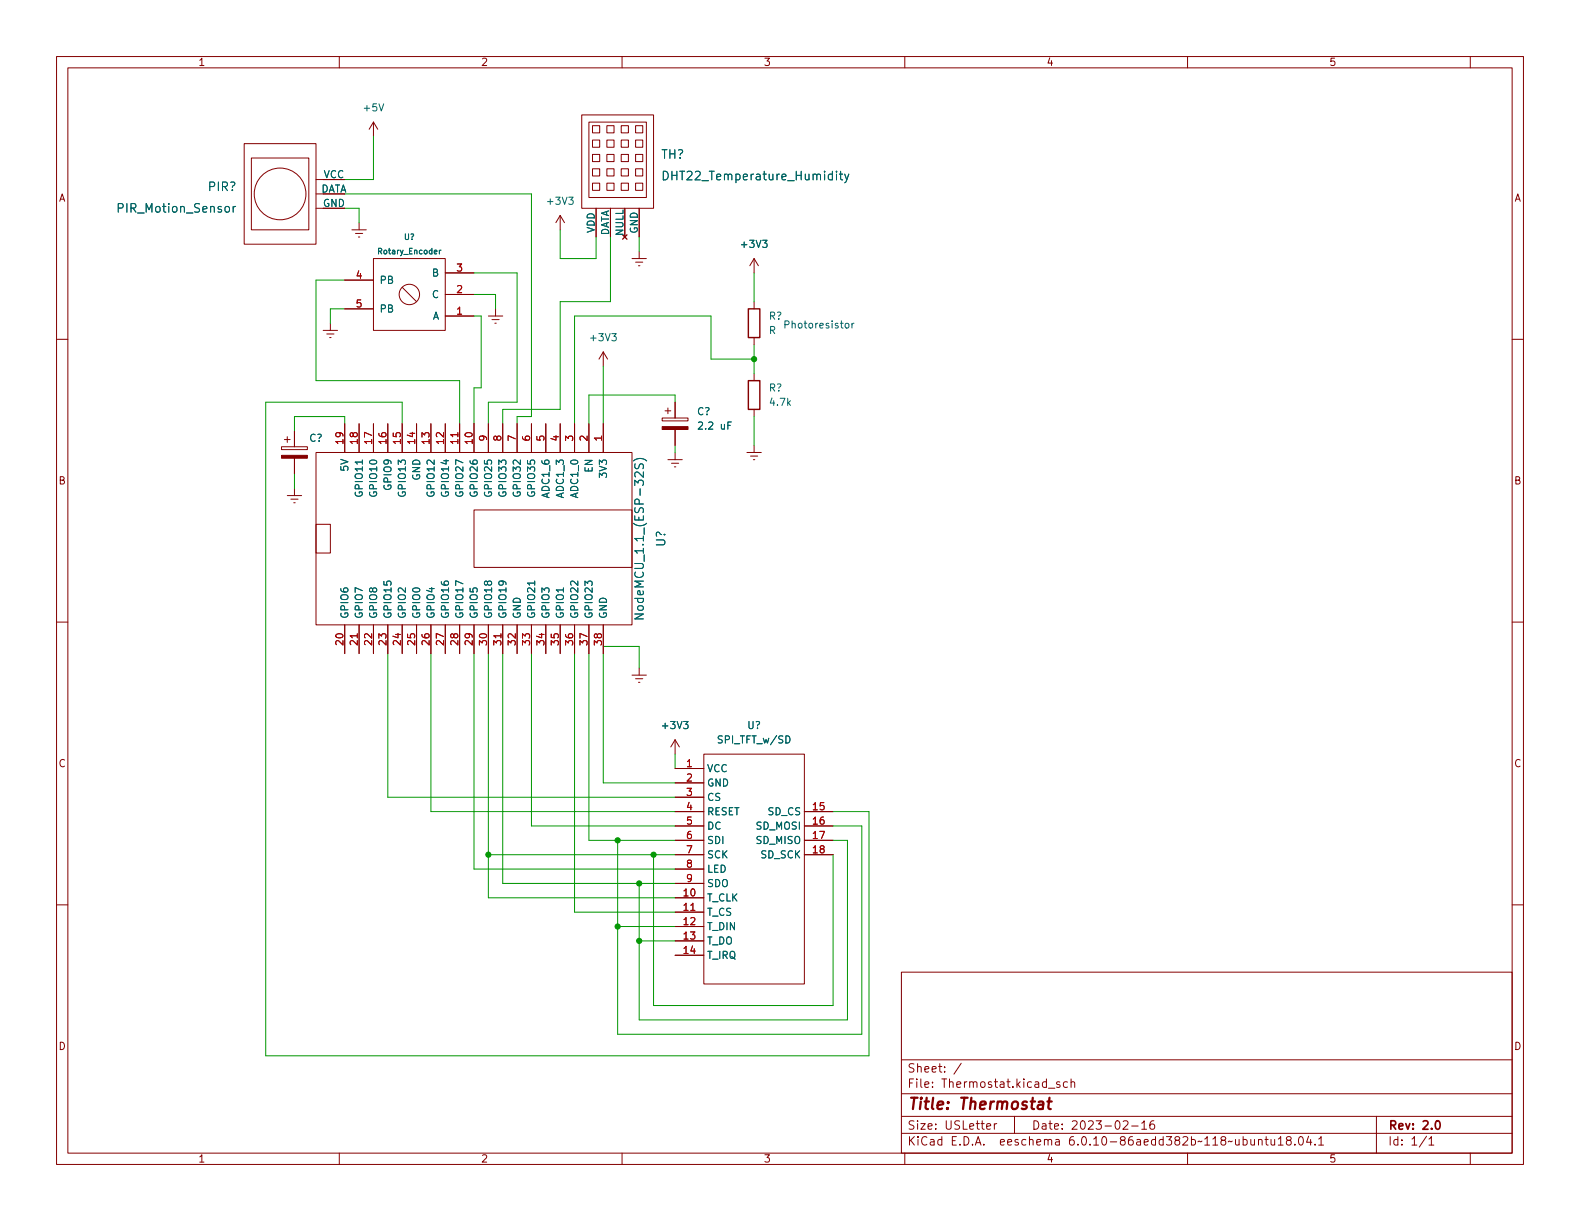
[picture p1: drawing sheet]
<svg xmlns="http://www.w3.org/2000/svg" width="279mm" height="216mm" viewBox="0 0 279 216" stroke-linecap="round" stroke-linejoin="round" font-family="sans-serif">
<g fill="none" stroke="#840000" stroke-width=".18">
<path d="M10 10h259.4v195.9h-259.4zM12 12h255.4v191.9h-255.4zM60 10v2M110 10v2M160 10v2M210 10v2M260 10v2M43.2 25.4h12.7v17.8h-12.7zM44.4 27.9h10.2v12.7h-10.2zM55.9 36.8h5.1M55.9 34.3h5.1M55.9 31.8h5.1"/>
<path d="M63.5 39.4v1.2M66 21.6v2.5M66 21.6l-.7 1.3M66 21.6l.8 1.3M99.1 38.1v2.5M99.1 38.1l-.8 1.3M99.1 38.1l.7 1.3M102.9 20.3h12.7v16.5h-12.7zM104.1 21.6h10.2v13.3h-10.2zM104.8 32.4h1.2v1.3h-1.2zM104.8 29.8h1.2v1.3h-1.2zM104.8 27.3h1.2v1.3h-1.2z"/>
<path d="M104.8 24.8h1.2v1.2h-1.2zM104.8 22.2h1.2v1.3h-1.2zM105.4 36.8v5.1M107.3 32.4h1.3v1.3h-1.3zM107.3 29.8h1.3v1.3h-1.3zM107.3 27.3h1.3v1.3h-1.3zM107.3 24.8h1.3v1.2h-1.3zM107.3 22.2h1.3v1.3h-1.3zM107.9 36.8v5.1M109.9 32.4h1.2v1.3h-1.2zM109.9 29.8h1.2v1.3h-1.2zM109.9 27.3h1.2v1.3h-1.2z"/>
<path d="M109.9 24.8h1.2v1.2h-1.2zM109.9 22.2h1.2v1.3h-1.2zM110.5 36.8v5.1M112.4 32.4h1.3v1.3h-1.3zM112.4 29.8h1.3v1.3h-1.3zM112.4 27.3h1.3v1.3h-1.3zM112.4 24.8h1.3v1.2h-1.3zM112.4 22.2h1.3v1.3h-1.3zM113 36.8v5.1M10 60h2M55.9 43.2h.1M57.1 58.4h2.6"/>
<path d="M57.8 59.1h1.3M58.3 59.7h.2M58.4 57.2v1.2M61 49.5h5M61 54.6h5M62.2 40.6h2.6M62.9 41.3h1.2M63.4 41.9h.2M66 45.7h12.7v12.7h-12.7zM71.1 50.8l2.6 2.5M78.7 55.9h5.1M78.7 52.1h5.1"/>
<path d="M78.7 48.3h5.1M86.4 55.9h2.5M87 56.5h1.3M87.5 57.2h.3M87.6 54.6v1.3M110.1 41.5l.8 .8M110.9 41.5l-.8 .8M111.8 45.7h2.5M112.4 46.4h1.3M112.9 47h.3M113 44.5v1.2M133.3 45.7v2.6"/>
<path d="M133.3 53.3v1.3M133.3 59.7v1.3M133.3 45.7l-.7 1.3M133.3 45.7l.8 1.3M267.4 60h2M49.8 79h4.6v.5h-4.6zM50.3 77.7h1M50.8 77.2v1M52.1 76.2v2.8M61 74.9v5.1M63.5 74.9v5.1M66 74.9v5.1"/>
<path d="M68.6 74.9v5.1M71.1 74.9v5.1M73.7 74.9v5.1M76.2 74.9v5.1M78.7 74.9v5.1M81.3 74.9v5.1M83.8 74.9v5.1M86.4 74.9v5.1M88.9 74.9v5.1M91.4 74.9v5.1M94 74.9v5.1M96.5 74.9v5.1"/>
<path d="M99.1 74.9v5.1M101.6 74.9v5.1M104.1 74.9v5.1M106.7 62.2v2.6M106.7 74.9v5.1M106.7 62.2l-.8 1.3M106.7 62.2l.7 1.3M117.1 73.9h4.6v.5h-4.6zM117.6 72.6h1M118.1 72.1v1.1M119.4 71.1v2.8M119.4 75.9v2.8"/>
<path d="M133.3 66v1.3M133.3 72.4v1.3M133.3 78.7v1.3M50.8 87.6h2.5M51.4 88.3h1.3M51.9 88.9h.3M52.1 81v2.8M52.1 86.4v1.2M55.9 80h55.9v30.5h-55.9zM55.9 92.7h2.5v5.1h-2.5zM83.8 90.2h28v10.1h-28zM118.1 81.3h2.5"/>
<path d="M118.7 81.9h1.3M119.3 82.6h.2M119.4 80v1.3M132.1 80h2.5M132.7 80.6h1.3M133.2 81.3h.3M10 110h2M61 110.5v5.1M63.5 110.5v5.1M66 110.5v5.1M68.6 110.5v5.1M71.1 110.5v5.1"/>
<path d="M73.7 110.5v5.1M76.2 110.5v5.1M78.7 110.5v5.1M81.3 110.5v5.1M83.8 110.5v5.1M86.4 110.5v5.1M88.9 110.5v5.1M91.4 110.5v5.1M94 110.5v5.1M96.5 110.5v5.1M99.1 110.5v5.1M101.6 110.5v5.1"/>
<path d="M104.1 110.5v5.1M106.7 110.5v5.1M111.8 119.4h2.5M113 118.1v1.3M267.4 110h2M112.4 120h1.3M112.9 120.7h.3M119.4 135.9h5.1M119.4 138.4h5.1M119.4 130.8v2.6M119.4 130.8l-.8 1.3M119.4 130.8l.7 1.3"/>
<path d="M124.5 133.4h17.7v40.6h-17.7zM10 160h2M119.4 158.8h5.1M119.4 143.5h5.1M119.4 146.1h5.1M119.4 148.6h5.1M119.4 151.1h5.1M119.4 141h5.1M119.4 153.7h5.1M119.4 156.2h5.1M142.2 143.5h5.1M142.2 146.1h5.1"/>
<path d="M142.2 148.6h5.1M142.2 151.1h5.1M267.4 160h2M119.4 161.3h5.1M119.4 163.8h5.1M119.4 166.4h5.1M119.4 168.9h5.1M159.4 171.9h108v32h-108zM159.4 197.4h108M159.4 193.4h108M159.4 187.4h108M170 188l-1.3 1.9"/>
<path d="M174.5 199.2l.7-.2-.1-.3h-.4l-.2 .2v.7h.6M175.8 198.7v1M176.3 198.7h-.3l-.2 .3M179.4 197.4v3M185.4 192.4h1.1M187.4 191.4l-.4-.1-.2 .2 .1 .2 .5 .2v.3h-.6M188.8 191.4l-.5-.1-.3 .3v.4l.2 .2h.6M189.4 191.4l.2-.1 .4 .1v.9M189.4 190.8v1.5M198.6 198.3l.6-.1 .2 .1 .1 .3-1 1.1h1M200.1 199.1h1.2M201.9 198.6l.4-.4v1.5"/>
<path d="M201.9 199.7h.9M204 198.2a.59 .59 0 0 0-.7 .6v.6l.2 .2 .4 .1 .2-.2 .1-.5-.2-.2-.4-.1-.3 .3M243.4 197.4v6.5M60 203.9v2M110 203.9v2M159.4 200.4h108M160 203.9v2M210 203.9v2M221.2 201.5l.1 .9 .3 .1 .2-.2M221.8 201.5v1M222.5 201.6l.3-.1h.3l.1 1M222.5 201.5v1"/>
<path d="M223.7 201.5h.6M223.9 201v1.3l.4 .2M224.8 201.5v.9l.4 .1 .2-.2M225.4 201.5v1M226 201.4l.5-.4v1.5M226 202.5h.9M227.8 201.6l-.3-.3v-.2l.3-.1h.4l.1 .3v.2l-.7 .2-.1 .2v.3l.3 .3h.2l.3-.3v-.4l-.3-.2M229 202.3v.2M229.8 201.1l.2-.1a.81 .81 0 0 1 .6 .6 .81 .81 0 0 1-.3 .8l-.2 .1a.81 .81 0 0 1-.3-1.4zM231.4 200.9l-.4 1.1h1M231.8 201.5v1M232.5 202.3v.2"/>
<path d="M233.2 201.4l.4-.4v1.5M233.2 202.5h.8M252.3 200.9l-1.3 1.9M252.7 201.4l.4-.4v1.5M252.7 202.5h.8M260 203.9v2"/>
<circle cx="49.5" cy="34.3" r="4.6"/>
<circle cx="72.4" cy="52.1" r="1.8"/>
</g>
<path d="M254 198.2h.2a.82 .82 0 0 1 .6 .6 .82 .82 0 0 1-.3 .8l-.2 .1a.81 .81 0 0 1-.6-.6 .81 .81 0 0 1 .3-.9z" fill="none" stroke="#840000" stroke-width=".3"/>
<path d="M183.7 194.9l.2-.1 .5 .1v1.2M184.5 195.2l-.7 .1a.4 .4 0 0 0-.3 .4 .4 .4 0 0 0 .2 .4l.7-.1M185.2 194.8h.8M185.6 194.1l-.2 1.7v.2l.4 .1" fill="none" stroke="#840000" stroke-width=".4"/>
<path d="M132.3 54.6h2.1v5.1h-2.1zM132.3 67.3h2.1v5.1h-2.1z" fill="none" stroke="#840000" stroke-width=".25"/>
<g fill="none" stroke="#006464" stroke-width=".18">
<path d="M41.2 36.5v1M41.7 36.5l-.3 .1-.2 .2M117.3 30.3a.77 .77 0 0 1 .9 .7 .77 .77 0 0 1-.9 .8zM148.4 30.8h.6M148.6 30.3v1.3l.4 .2M149.4 30.8l.3 1M150.1 30.8l-.5 1.4-.2 .1M77.7 44.2v.7M78 44.2l-.3 .2M112 81.5a1.75 1.75 0 0 1 2.4 0M112.3 82l-.1 .6 .2 .2h.4l.3-.6 .4-.2 .3 .3-.1 .6M94.6 102.7v.8"/>
<path d="M112.2 108.6h1.6l-1.6 .8h1.6"/>
</g>
<g fill="#840000" stroke="#840000" stroke-width=".18">
<path d="M49.8 80.5h4.6v.5h-4.6z"/>
<path d="M117.1 75.4h4.6v.5h-4.6z"/>
</g>
<path d="M149.6 57.2h.3l.2 .2v.4l-.2 .2-.3-.1-.1-.1zM150.7 57.2v.8M151 57.2l-.3 .2" fill="none" stroke="#0000c2" stroke-width=".18"/>
<g fill="none" stroke="#009600" stroke-width=".18">
<path d="M61 34.3h33v39.4h-2.6v1.2M61 36.8h2.5v2.6M66 24.1v7.7h-5M61 49.5h-5.1v17.8h25.4v7.6M61 54.6h-2.6v2.6M83.8 55.9h1.3v12.7h-1.3v6.3M83.8 48.3h7.6v22.8h-5v3.8M83.8 52.1h3.8v2.5M99.1 40.6v5.1h6.3v-3.8M107.9 41.9v11.4h-8.8v19.1h-10.2v2.5M113 41.9v2.6M133.3 48.3v5"/>
<path d="M61 74.9v-1.2h-8.9v2.5M71.1 74.9v-3.8h-24.1v115.6h106.7v-43.2h-6.4M106.7 64.8v10.1M119.4 71.1v-1.2h-15.3v5M119.4 78.7v1.3M133.3 61v5M133.3 73.7v5M133.3 63.5h-7.6v-7.6h-24.1v19M52.1 83.8v2.6M68.6 115.6v25.4h50.8M76.2 115.6v27.9h43.2M83.8 115.6v38.1h35.6"/>
<path d="M86.4 115.6v43.2h33M88.9 115.6v40.6h30.5M94 115.6v30.5h25.4M101.6 115.6v45.7h17.8M104.1 115.6v33h15.3M106.7 115.6v22.8h12.7M106.7 114.3h6.3v3.8M119.4 133.4v2.5M86.4 151.1h33M115.6 151.1v26.7h31.7v-26.7M147.3 148.6h2.6v31.7h-36.9v-24.1M147.3 146.1h5.1v36.8h-43.2v-34.3"/>
<path d="M109.2 163.8h10.2M113 166.4h6.4"/>
</g>
<g fill="#009600" stroke="#009600" stroke-width=".18">
<circle cx="109.2" cy="163.8" r=".46"/>
<circle cx="113" cy="166.4" r=".46"/>
<circle cx="115.6" cy="151.1" r=".46"/>
<circle cx="113" cy="156.2" r=".46"/>
<circle cx="109.2" cy="148.6" r=".46"/>
<circle cx="86.4" cy="151.1" r=".46"/>
<circle cx="133.3" cy="63.5" r=".46"/>
</g>
<text font-size="2.8" fill="#840000" x="160.4" y="196.2">Title: Thermostat</text>
<g font-size="2.1" fill="#006464">
<text x="116.9" y="28.1">TH?</text>
<text x="36.9" y="33.8">PIR?</text>
<text x="118.1" y="31.9">DHT22_Temperature_Humidity</text>
<text x="21.2" y="37.6">PIR_Motion_Sensor</text>
<text x="117.7" y="96.7" transform="rotate(-90 117.7 96.7)">U?</text>
<text x="113.8" y="108" transform="rotate(-90 113.8 108)">NodeMCU_1.1_(ESP-32S)</text>
</g>
<g font-size="2.1" fill="#840000">
<text x="160.4" y="189.7">Sheet: /</text>
<text x="160.4" y="192.4">File: Thermostat.kicad_sch</text>
<text x="160.4" y="202.5">KiCad E.D.A. eeschema 6.0.10-86aedd382b~118~ubuntu18.04.1</text>
<text x="160.4" y="199.7">Size: USLetter</text>
<text x="182.4" y="199.7">Date: 2023-02-16</text>
<text x="245.4" y="199.7">Rev: 2.0</text>
<text x="245.4" y="202.5">Id: 1/1</text>
</g>
<g font-size="1.8" fill="#840000">
<text x="35" y="11.6">1</text>
<text x="85" y="11.6">2</text>
<text x="135" y="11.6">3</text>
<text x="185" y="11.6">4</text>
<text x="235" y="11.6">5</text>
<text x="10.3" y="35.6">A</text>
<text x="267.7" y="35.6">A</text>
<text x="10.3" y="85.7">B</text>
<text x="267.7" y="85.7">B</text>
<text x="10.3" y="135.6">C</text>
<text x="267.7" y="135.6">C</text>
<text x="10.3" y="185.7">D</text>
<text x="267.7" y="185.7">D</text>
<text x="35" y="205.6">1</text>
<text x="85" y="205.6">2</text>
<text x="135" y="205.6">3</text>
<text x="185" y="205.6">4</text>
<text x="235" y="205.6">5</text>
</g>
<g font-size="1.8" fill="#006464">
<text x="64.4" y="19.7">+5V</text>
<text x="56.6" y="34">DATA</text>
<text x="57.2" y="31.5">VCC</text>
<text x="57.1" y="36.6">GND</text>
<text x="97" y="36.2">+3V3</text>
<text x="105.2" y="41.2" transform="rotate(-90 105.2 41.2)">VDD</text>
<text x="107.7" y="41.8" transform="rotate(-90 107.7 41.8)">DATA</text>
<text x="110.2" y="41.7" transform="rotate(-90 110.2 41.7)">NULL</text>
<text x="112.8" y="41.3" transform="rotate(-90 112.8 41.3)">GND</text>
<text x="131.3" y="43.8">+3V3</text>
<text x="67.1" y="50.2">PB</text>
<text x="76.4" y="52.7">C</text>
<text x="76.4" y="48.9">B</text>
<text x="67.1" y="55.2">PB</text>
<text x="76.4" y="56.5">A</text>
<text x="136" y="59.1">R</text>
<text x="136" y="56.5">R?</text>
<text x="104.6" y="60.3">+3V3</text>
<text x="136" y="69.2">R?</text>
<text x="136.3" y="71.8">4.7k</text>
<text x="123.3" y="73.4">C?</text>
<text x="123.8" y="75.9">2.2 uF</text>
<text x="54.7" y="78.1">C?</text>
<text x="61.6" y="83.2" transform="rotate(-90 61.6 83.2)">5V</text>
<text x="104.8" y="83.5" transform="rotate(-90 104.8 83.5)">EN</text>
<text x="64.1" y="87.4" transform="rotate(-90 64.1 87.4)">GPIO11</text>
<text x="66.7" y="87.4" transform="rotate(-90 66.7 87.4)">GPIO10</text>
<text x="69.2" y="86.4" transform="rotate(-90 69.2 86.4)">GPIO9</text>
<text x="71.8" y="87.4" transform="rotate(-90 71.8 87.4)">GPIO13</text>
<text x="74.3" y="85" transform="rotate(-90 74.3 85)">GND</text>
<text x="76.8" y="87.4" transform="rotate(-90 76.8 87.4)">GPIO12</text>
<text x="79.4" y="87.4" transform="rotate(-90 79.4 87.4)">GPIO14</text>
<text x="81.9" y="87.4" transform="rotate(-90 81.9 87.4)">GPIO27</text>
<text x="84.5" y="87.4" transform="rotate(-90 84.5 87.4)">GPIO26</text>
<text x="87" y="87.4" transform="rotate(-90 87 87.4)">GPIO25</text>
<text x="89.5" y="87.4" transform="rotate(-90 89.5 87.4)">GPIO33</text>
<text x="92.1" y="87.4" transform="rotate(-90 92.1 87.4)">GPIO32</text>
<text x="94.6" y="87.4" transform="rotate(-90 94.6 87.4)">GPIO35</text>
<text x="97.2" y="87.8" transform="rotate(-90 97.2 87.8)">ADC1_6</text>
<text x="99.7" y="87.8" transform="rotate(-90 99.7 87.8)">ADC1_3</text>
<text x="102.2" y="87.8" transform="rotate(-90 102.2 87.8)">ADC1_0</text>
<text x="107.3" y="84.2" transform="rotate(-90 107.3 84.2)">3V3</text>
<text x="61.6" y="109.5" transform="rotate(-90 61.6 109.5)">GPIO6</text>
<text x="64.1" y="109.5" transform="rotate(-90 64.1 109.5)">GPIO7</text>
<text x="66.7" y="109.5" transform="rotate(-90 66.7 109.5)">GPIO8</text>
<text x="69.2" y="109.5" transform="rotate(-90 69.2 109.5)">GPIO15</text>
<text x="71.8" y="109.5" transform="rotate(-90 71.8 109.5)">GPIO2</text>
<text x="74.3" y="109.5" transform="rotate(-90 74.3 109.5)">GPIO0</text>
<text x="76.8" y="109.5" transform="rotate(-90 76.8 109.5)">GPIO4</text>
<text x="79.4" y="109.5" transform="rotate(-90 79.4 109.5)">GPIO16</text>
<text x="81.9" y="109.5" transform="rotate(-90 81.9 109.5)">GPIO17</text>
<text x="84.5" y="109.5" transform="rotate(-90 84.5 109.5)">GPIO5</text>
<text x="87" y="109.5" transform="rotate(-90 87 109.5)">GPIO18</text>
<text x="89.5" y="109.5" transform="rotate(-90 89.5 109.5)">GPIO19</text>
<text x="92.1" y="109.5" transform="rotate(-90 92.1 109.5)">GND</text>
<text x="94.6" y="109.5" transform="rotate(-90 94.6 109.5)">GPIO21</text>
<text x="97.2" y="109.5" transform="rotate(-90 97.2 109.5)">GPIO3</text>
<text x="99.7" y="109.5" transform="rotate(-90 99.7 109.5)">GPIO1</text>
<text x="102.2" y="109.5" transform="rotate(-90 102.2 109.5)">GPIO22</text>
<text x="104.8" y="109.5" transform="rotate(-90 104.8 109.5)">GPIO23</text>
<text x="107.3" y="109.5" transform="rotate(-90 107.3 109.5)">GND</text>
<text x="117.3" y="128.9">+3V3</text>
<text x="127.2" y="131.4">SPI_TFT_w/SD</text>
<text x="132.2" y="128.9">U?</text>
<text x="125" y="136.5">VCC</text>
<text x="125" y="139.1">GND</text>
<text x="125" y="141.6">CS</text>
<text x="125" y="144.1">RESET</text>
<text x="125" y="146.7">DC</text>
<text x="125" y="149.2">SDI</text>
<text x="133.8" y="146.7">SD_MOSI</text>
<text x="133.8" y="149.2">SD_MISO</text>
<text x="135.8" y="144.1">SD_CS</text>
<text x="125" y="151.8">SCK</text>
<text x="125" y="154.3">LED</text>
<text x="134.6" y="151.8">SD_SCK</text>
<text x="125" y="159.4">T_CLK</text>
<text x="125" y="161.9">T_CS</text>
<text x="125" y="156.8">SDO</text>
<text x="125" y="164.5">T_DIN</text>
<text x="125" y="167">T_DO</text>
<text x="125" y="169.5">T_IRQ</text>
</g>
<g font-size="1.8" fill="#a90000">
<text x="63" y="49.3">4</text>
<text x="80.8" y="51.8">2</text>
<text x="80.8" y="48">3</text>
<text x="63" y="54.4">5</text>
<text x="80.8" y="55.6">1</text>
<text x="86.1" y="78" transform="rotate(-90 86.1 78)">9</text>
<text x="88.6" y="78" transform="rotate(-90 88.6 78)">8</text>
<text x="91.2" y="78" transform="rotate(-90 91.2 78)">7</text>
<text x="93.7" y="78" transform="rotate(-90 93.7 78)">6</text>
<text x="96.3" y="78" transform="rotate(-90 96.3 78)">5</text>
<text x="98.8" y="78" transform="rotate(-90 98.8 78)">4</text>
<text x="101.3" y="78" transform="rotate(-90 101.3 78)">3</text>
<text x="103.9" y="78" transform="rotate(-90 103.9 78)">2</text>
<text x="106.4" y="78" transform="rotate(-90 106.4 78)">1</text>
<text x="60.7" y="78.5" transform="rotate(-90 60.7 78.5)">19</text>
<text x="63.2" y="78.5" transform="rotate(-90 63.2 78.5)">18</text>
<text x="65.8" y="78.5" transform="rotate(-90 65.8 78.5)">17</text>
<text x="68.3" y="78.5" transform="rotate(-90 68.3 78.5)">16</text>
<text x="70.9" y="78.5" transform="rotate(-90 70.9 78.5)">15</text>
<text x="73.4" y="78.5" transform="rotate(-90 73.4 78.5)">14</text>
<text x="75.9" y="78.5" transform="rotate(-90 75.9 78.5)">13</text>
<text x="78.5" y="78.5" transform="rotate(-90 78.5 78.5)">12</text>
<text x="81" y="78.5" transform="rotate(-90 81 78.5)">11</text>
<text x="83.6" y="78.5" transform="rotate(-90 83.6 78.5)">10</text>
<text x="60.7" y="114" transform="rotate(-90 60.7 114)">20</text>
<text x="63.2" y="114" transform="rotate(-90 63.2 114)">21</text>
<text x="65.8" y="114" transform="rotate(-90 65.8 114)">22</text>
<text x="68.3" y="114" transform="rotate(-90 68.3 114)">23</text>
<text x="70.9" y="114" transform="rotate(-90 70.9 114)">24</text>
<text x="73.4" y="114" transform="rotate(-90 73.4 114)">25</text>
<text x="75.9" y="114" transform="rotate(-90 75.9 114)">26</text>
<text x="78.5" y="114" transform="rotate(-90 78.5 114)">27</text>
<text x="81" y="114" transform="rotate(-90 81 114)">28</text>
<text x="83.6" y="114" transform="rotate(-90 83.6 114)">29</text>
<text x="86.1" y="114" transform="rotate(-90 86.1 114)">30</text>
<text x="88.6" y="114" transform="rotate(-90 88.6 114)">31</text>
<text x="91.2" y="114" transform="rotate(-90 91.2 114)">32</text>
<text x="93.7" y="114" transform="rotate(-90 93.7 114)">33</text>
<text x="96.3" y="114" transform="rotate(-90 96.3 114)">34</text>
<text x="98.8" y="114" transform="rotate(-90 98.8 114)">35</text>
<text x="101.3" y="114" transform="rotate(-90 101.3 114)">36</text>
<text x="103.9" y="114" transform="rotate(-90 103.9 114)">37</text>
<text x="106.4" y="114" transform="rotate(-90 106.4 114)">38</text>
<text x="121.4" y="135.6">1</text>
<text x="121.4" y="138.2">2</text>
<text x="121.4" y="140.7">3</text>
<text x="121.4" y="143.3">4</text>
<text x="143.8" y="143.3">15</text>
<text x="121.4" y="145.8">5</text>
<text x="121.4" y="148.3">6</text>
<text x="143.8" y="145.8">16</text>
<text x="143.8" y="148.3">17</text>
<text x="121.4" y="150.9">7</text>
<text x="121.4" y="153.4">8</text>
<text x="121.4" y="156">9</text>
<text x="143.8" y="150.9">18</text>
<text x="120.9" y="158.5">10</text>
<text x="120.9" y="161">11</text>
<text x="120.9" y="163.6">12</text>
<text x="120.9" y="166.1">13</text>
<text x="120.9" y="168.7">14</text>
</g>
<text font-size="1.8" fill="#0000c2" x="138.4" y="58.1">Photoresistor</text>
<g font-size="1.4" fill="#006464">
<text x="67.1" y="44.9">Rotary_Encoder</text>
<text x="71.5" y="42.4">U?</text>
</g>
</svg>
